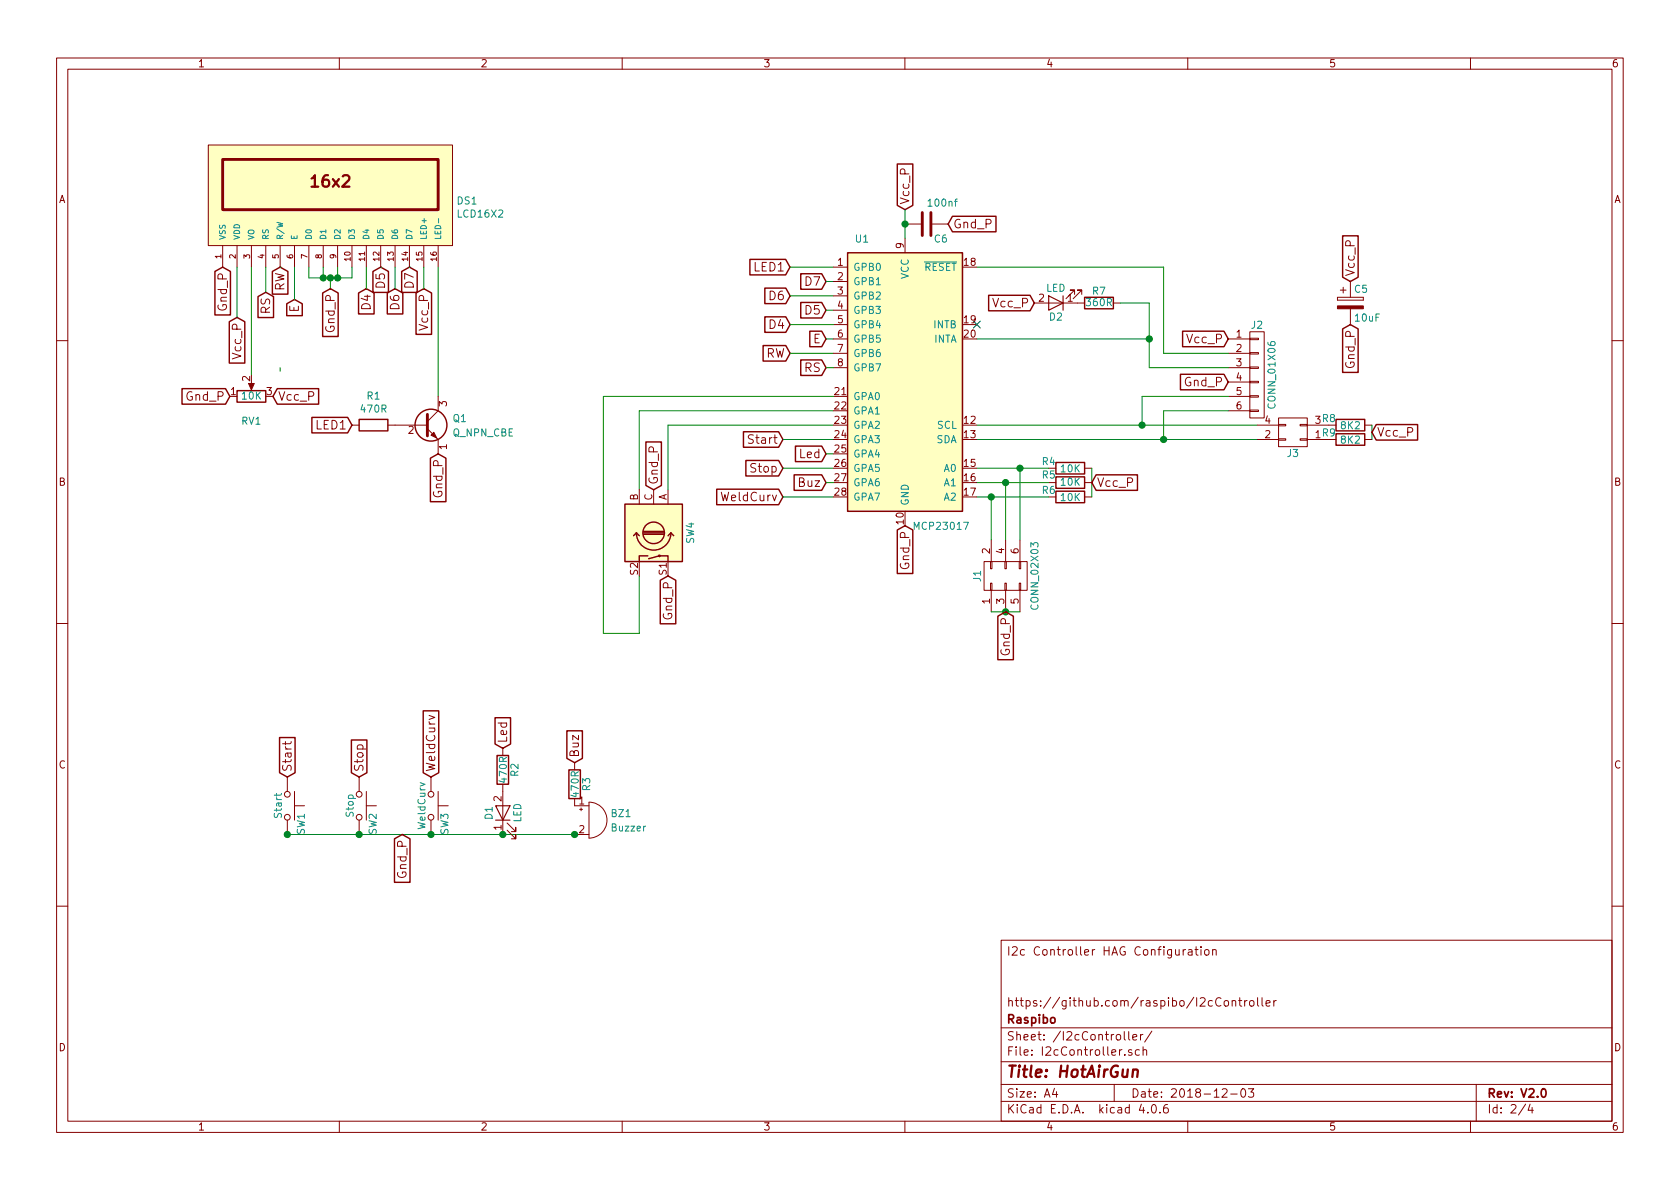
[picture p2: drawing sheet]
<svg xmlns="http://www.w3.org/2000/svg" width="297mm" height="210mm" viewBox="0 0 297 210" stroke-linecap="round" stroke-linejoin="round" font-family="sans-serif">
<g fill="none" stroke="#840000" stroke-width=".18">
<path d="M10 10.3h277v189.9h-277zM12 12.2h273v186.1h-273zM60 10.3v1.9M110 10.3v1.9M160 10.3v1.9M210 10.3v1.9M260 10.3v1.9M36.8 25.6h43.2v17.8h-43.2zM160 39.6h2.8M164.8 39.6h2.8M39.4 43.4v3.8M41.9 43.4v3.8"/>
<path d="M44.4 43.4v3.8M47 43.4v3.8M49.5 43.4v3.8M52.1 43.4v3.8M54.6 43.4v3.8M57.1 43.4v3.8M59.7 43.4v3.8M62.2 43.4v3.8M64.8 43.4v3.8M67.3 43.4v3.8M69.8 43.4v3.8M72.4 43.4v3.8"/>
<path d="M74.9 43.4v3.8M77.5 43.4v3.8M147.3 47.2h2.6M147.3 49.8h2.6M147.3 52.3h2.6M147.3 54.9h2.6M147.3 57.4h2.6M147.3 59.9h2.6M160 42.2v2.5M182.9 53.6h8.9M190 52.1v-.8h-.8h.8l-1.5 1.5M191.3 52.1v-.8h-.8h.8l-1.6 1.5"/>
<path d="M196.8 53.6h1.3M217.2 59.9h3.8M221 59.8h1.5v.3h-1.5zM221 58.7h2.5v15.2h-2.5zM236.5 52.6v.5zM236.5 53.1h4.5zM236.5 52.6h4.5zM237 51.3h1M237.5 50.8v1M238.8 49.8v2.8M238.8 54.6v2.8M241 52.6v.5z"/>
<path d="M10 60.2h2M44.4 67.6v1M62.2 75.2h1.3M68.6 75.2h7M75.6 75.8l1.9 1.9v2.6M77.5 70.1v2.5l-1.9 1.9M147.3 62.5h2.6M147.3 65h2.6M217.2 62.5h3.8M217.2 65h3.8M217.2 67.6h3.8M217.2 70.1h3.8"/>
<path d="M217.2 72.6h3.8M221 72.5h1.5v.3h-1.5zM221 70h1.5v.2h-1.5zM221 67.4h1.5v.3h-1.5zM221 64.9h1.5v.2h-1.5zM221 62.4h1.5v.2h-1.5zM222.2 75.2h3.9M222.2 77.7h3.9M226.1 73.9h5v5.1h-5zM226.1 75.1h1.2v.2h-1.2zM226.1 77.6h1.2v.2h-1.2zM229.9 75.1h1.2v.2h-1.2z"/>
<path d="M229.9 77.6h1.2v.2h-1.2zM231.1 75.2h3.8M231.1 77.7h3.8M241.3 75.2h1.3M241.3 77.7h1.3M285 60.2h2M113 86.6v2.5M115.6 86.6v2.5M118.1 86.6v2.5M174 99.3h7.6v5.1h-7.6zM175.1 99.3h.3v1.3h-.3zM175.3 95.5v3.8"/>
<path d="M177.7 99.3h.2v1.3h-.2zM177.8 95.5v3.8M180.2 99.3h.3v1.3h-.3zM180.3 95.5v3.8M185.4 85.3h1.3M191.8 87.9h1.2M191.8 85.3h1.2M191.8 82.8h1.2M10 110.3h2M175.1 103.1h.3v1.3h-.3zM175.3 104.4v3.8M177.7 103.1h.2v1.3h-.2z"/>
<path d="M177.8 104.4v3.8M180.2 103.1h.3v1.3h-.3zM180.3 104.4v3.8M285 110.3h2M50.5 131.1v.6M50.8 137.4v2.5M51.5 131.1l-.2 .4h-1.3M52.1 139.9v5.1M63.5 137.4v2.5M64.8 139.9v5.1M76.2 137.4v2.5M77.5 139.9v5.1"/>
<path d="M88.9 132.3v1.3M88.9 138.7v8.9M101.6 134.9v1.2M50.8 145v2.6M52.1 142.5h1.7M63.5 145v2.6M64.8 142.5h1.7M76.2 145v2.6M77.5 142.5h1.7M89.7 146.8l1.5 1.5v-.7v.7h-.8M89.7 145.5l1.5 1.6v-.8v.8h-.8M101.6 141.2v1.3h2.5"/>
<path d="M101.6 147.6h2.5M102.5 143.1h.5M102.7 142.9v.5M104.1 141.9a3.2 3.2 0 0 1 3.2 3.1 3.2 3.2 0 0 1-3.2 3.2zM10 160.2h2M177 166.3h108v32h-108zM209.2 167.9v1M209.6 167.9l-.4 .3M210.1 168h.6l.1 .9M210.8 168.3h-.5l-.2 .2 .2 .4 .5-.1M211.3 167.9h.5M211.5 167.4v1.3l.3 .2"/>
<path d="M212.3 167.4v.2M212.3 167.9v1M213.1 168l.2-.1 .4 .1 .1 .6-.2 .2-.3 .1-.2-.1zM214.4 168l.2-.1 .4 .1v.9M214.4 167.9v1M215.9 176.6a.7 .7 0 0 0-.9 .2 .7 .7 0 0 0 .1 .9 .55 .55 0 0 0 .8 .1M216.5 177.1l.2-.2 .4 .2 .1 .5-.1 .2-.4 .1-.2-.1zM217.9 177.1l.2-.2 .3 .1 .1 .9M217.9 176.9v1M219 176.9h.6M219.2 176.4v1.3l.4 .2M220.1 176.9v1"/>
<path d="M220.5 176.9l-.4 .3M221 177.1l.2-.2 .4 .2 .1 .5-.1 .2-.4 .1-.2-.1zM222.4 176.4v1.3l.2 .2M223.1 176.4v1.3l.2 .2M223.9 177.4l.7-.1-.1-.3-.4-.1-.2 .2v.7h.6M225.2 176.9v1M225.7 176.9l-.5 .3M285 160.2h2M60 198.3v1.9M110 198.3v1.9M160 198.3v1.9M177 194.8h108"/>
<path d="M177 191.8h108M177 187.8h108M177 181.8h108M186.4 192.5l-.3 1h.9M186.8 193v1M197 191.8v3M198.8 182.4v1.3l.2 .2M198.9 186.5v.1M199.6 182.4v1.3l.2 .2M200.1 185.7a.37 .37 0 0 0-.6 .1l.1 .2 .5 .2 .1 .1-.3 .3-.4-.1M200.3 183.4l.7-.1-.1-.3-.4-.1-.2 .2 .1 .7h.5M201.4 185.7l-.4-.1-.3 .3 .1 .6 .2 .1 .4-.1"/>
<path d="M201.7 182.9v1M201.8 195.2l-.4 1.1h1M202.1 182.9l-.4 .3M202.1 185.7l.2-.1 .4 .1v.9M202.1 185.1v1.5M202.9 196.7v.1M203.7 182.3l-1.3 2M203.8 195.4l.1-.1a.81 .81 0 0 1 .6 .6 .81 .81 0 0 1-.3 .8l-.1 .1a.8 .8 0 0 1-.6-.6 .8 .8 0 0 1 .3-.8zM205.1 196.7v.1M206.4 195.3a.59 .59 0 0 0-.7 .7l.1 .7 .2 .1 .5-.1 .1-.5-.2-.2-.4-.1-.3 .3M210 198.3v1.9M216.1 192.7l.2-.2h.4l.3 .5-1 1h1"/>
<path d="M217.6 193.5h1.1M219.5 192.7l.2-.2a.81 .81 0 0 1 .6 .6 .81 .81 0 0 1-.3 .8l-.1 .1a.79 .79 0 0 1-.4-1.3zM220.7 192.5h1l-.5 .6 .4 .1v.7l-.2 .1-.7-.1M260 198.3v1.9M261 191.8v6.5M269.7 195.2l-1.2 2M270.5 195.2l-.3 1.1h.9M270.9 195.8v1"/>
<circle cx="50.8" cy="140.5" r=".51"/>
<circle cx="50.8" cy="144.5" r=".51"/>
<circle cx="63.5" cy="140.5" r=".51"/>
<circle cx="63.5" cy="144.5" r=".51"/>
<circle cx="76.2" cy="140.5" r=".51"/>
<circle cx="76.2" cy="144.5" r=".51"/>
</g>
<path d="M272.7 192.6l.1-.1a.81 .81 0 0 1 .6 .6 .81 .81 0 0 1-.2 .8l-.2 .1a.8 .8 0 0 1-.6-.6 .8 .8 0 0 1 .3-.8z" fill="none" stroke="#840000" stroke-width=".3"/>
<path d="M200.3 189.3a.52 .52 0 0 1 .9 .1l-.1 1" fill="none" stroke="#840000" stroke-width=".41"/>
<g fill="#ffffc2" stroke="#ffffc2" stroke-width=".18">
<path d="M149.9 44.7h20.3v45.7h-20.3z"/>
<path d="M36.8 25.6h43.2v17.8h-43.2z"/>
<path d="M110.5 89.1h10.1v10.2h-10.1z"/>
</g>
<g fill="none" stroke="#840000" stroke-width=".25">
<path d="M158.6 29h2.8v7.3l-1.4 .8-1.4-.8zM168.4 38.2h7.7v2.8h-7.7l-.8-1.4zM38 48l1.4-.8 1.3 .8v7.7h-2.7zM40.5 56.9l1.4-.8 1.4 .8v7.3h-2.8zM45.6 52.4l1.4-.7 1.4 .7v3.8h-2.8zM48.2 48l1.3-.8 1.4 .8v4h-2.7zM50.7 53.7l1.4-.7 1.3 .7v2.1h-2.7zM57 51.8l1.4-.8 1.4 .8v7.7h-2.8zM63.4 51.8l1.4-.8 1.3 .8v3.7h-2.7zM65.9 48l1.4-.8 1.4 .8v3.7h-2.8zM68.5 51.8l1.3-.8 1.4 .8v3.7h-2.7zM71 48l1.4-.8 1.4 .8v3.7h-2.8z"/>
<path d="M73.6 51.8l1.3-.8 1.4 .8v7.3h-2.7zM132.6 45.9h6.3l.8 1.3-.8 1.4h-6.3zM135.2 50.9h3.7l.8 1.4-.8 1.4h-3.7zM135.2 56h3.7l.8 1.4-.8 1.4h-3.7zM141.6 48.4h3.7l.7 1.4-.7 1.3h-3.7zM141.6 53.5h3.7l.7 1.4-.7 1.3h-3.7zM143.2 58.6h2.1l.7 1.3-.7 1.4h-2.1zM149.9 44.7h20.3v45.7h-20.3zM174.8 52.2h7.3l.8 1.4-.8 1.4h-7.3zM191.8 52.6h5v2h-5zM209.1 58.6h7.3l.8 1.3-.8 1.4h-7.3zM237.4 41.7h2.7v7.3l-1.3 .8-1.4-.8z"/>
<path d="M237.4 58.2l1.4-.8 1.3 .8v7.7h-2.7zM32.2 68.7h7.7l.7 1.4-.7 1.4h-7.7zM41.9 69.1h5.1v2h-5.1zM49 68.7h7.3v2.8h-7.3l-.7-1.4zM55.1 73.8h6.4l.7 1.4-.7 1.3h-6.4zM63.5 74.2h5.1v2h-5.1zM114.2 78.2h2.7v7.6l-1.3 .8-1.4-.8zM131.4 76.3h6.3l.7 1.4-.7 1.4h-6.3zM134.9 61.1h4l.8 1.4-.8 1.3h-4zM140.6 78.9h4.7l.7 1.4-.7 1.3h-4.7zM141.6 63.6h3.7l.7 1.4-.7 1.4h-3.7zM208.7 66.2h7.7l.8 1.4-.8 1.3h-7.7z"/>
<path d="M236.2 74.2h5.1v2h-5.1zM236.2 76.7h5.1v2h-5.1zM243.3 75.1h7.3v2.7h-7.3l-.7-1.4zM76.1 81l1.4-.7 1.3 .7v7.7h-2.7zM110.5 89.1h10.1v10.2h-10.1zM112.5 94.2a3 3 0 0 0 3.1 3.1 3 3 0 0 0 3-3.1M112.5 94.2l-.5 .5M112.5 94.2l.5 .5M113.8 94h3.5M113.8 94.2h3.5M113.8 94.5h3.5M114.6 98.3h-1.6v1"/>
<path d="M114.7 98.8l1.9-.5h1.5v1M118.6 94.2l-.5 .5M118.6 94.2l.5 .5M126.7 86.5h11l.7 1.4-.7 1.3h-11zM131.9 81.4h5.8l.7 1.4-.7 1.4h-5.8zM140.4 84h4.9l.7 1.3-.7 1.4h-4.9zM158.6 93.7l1.4-.7 1.4 .7v7.7h-2.8zM186.7 86.9h5.1v2h-5.1zM186.7 84.3h5.1v2.1h-5.1zM186.7 81.8h5.1v2h-5.1zM193.8 84h7.3v2.7h-7.3l-.8-1.4zM116.7 102.6l1.4-.8 1.4 .8v7.7h-2.8z"/>
<path d="M176.4 109l1.4-.8 1.4 .8v7.7h-2.8zM49.4 130.4h2.8v6.2l-1.4 .8-1.4-.8zM62.1 130.9h2.8v5.7l-1.4 .8-1.4-.8zM74.8 125.7h2.8v10.9l-1.4 .8-1.4-.8zM87.5 126.9h2.8v4.7l-1.4 .7-1.4-.7zM87.9 133.6h2v5.1h-2zM100.2 129.2h2.8v4.9l-1.4 .8-1.4-.8zM100.6 136.1h2v5.1h-2zM69.7 148.3l1.4-.7 1.4 .7v7.7h-2.8z"/>
<circle cx="76.2" cy="75.2" r="2.82"/>
<circle cx="115.6" cy="94.2" r="1.9"/>
<circle cx="116.6" cy="98.3" r=".13"/>
</g>
<path d="M77.5 38.7v.7M163.4 46.3h5.8" fill="none" stroke="#008484" stroke-width=".18"/>
<path d="M172.1 56.8l1.2 1.2M173.3 56.8l-1.2 1.2" fill="none" stroke="#000084" stroke-width=".18"/>
<path d="M39.4 28.2h38.1v8.9h-38.1zM163.1 37.6v4.1M164.6 37.6v4.1M75.6 73.3v3.8" fill="none" stroke="#840000" stroke-width=".51"/>
<path d="M185.4 52.3l2.6 1.3-2.6 1.3zM188 52.3v2.6M87.6 142.5h2.6l-1.3 2.5zM87.6 145h2.6" fill="none" stroke="#840000" stroke-width=".2"/>
<g fill="none" stroke="#008400" stroke-width=".18">
<path d="M160 37.1v5.1M41.9 47.2v8.9M44.4 47.2v19.1M47 47.2v4.5M49.5 47.2h.1M52.1 47.2v5.8M54.6 47.2v1.9h7.6v-1.9M57.1 47.2v1.9M58.4 49.1v1.9M59.7 47.2v1.9M64.8 47.2v3.8M67.3 47.2h.1"/>
<path d="M69.8 47.2v3.8M72.4 47.2h.1M74.9 47.2v3.8M77.5 47.2v22.9M139.7 47.2h7.6M139.7 52.3h7.6M139.7 57.4h7.6M146 49.8h1.3M146 59.9h1.3M146 54.9h1.3M172.7 47.2h33v15.3h11.5M172.7 59.9h30.5"/>
<path d="M198.1 53.6h5.1v11.4h14M49.5 65v.7M138.4 77.7h8.9M139.7 62.5h7.6M146 65h1.3M147.3 70.1h-40.6v41.9h6.3v-10.2M147.3 72.6h-34.3v14M147.3 75.2h-29.2v11.4M172.7 75.2h49.5M172.7 77.7h49.5M217.2 70.1h-15.3v5.1M217.2 72.6h-11.5v5.1"/>
<path d="M242.6 75.2v2.5M138.4 82.8h8.9M138.4 87.9h8.9M146 80.3h1.3M146 85.3h1.3M172.7 82.8h12.7M172.7 85.3h12.7M172.7 87.9h12.7M175.3 87.9v7.6M177.8 85.3v10.2M180.3 82.8v12.7M193 82.8v5.1"/>
<path d="M175.3 108.2h5M50.8 147.6h50.8"/>
</g>
<g fill="#008400" stroke="#008400" stroke-width=".25">
<circle cx="57.2" cy="49.1" r=".51"/>
<circle cx="58.4" cy="49.1" r=".51"/>
<circle cx="59.7" cy="49.1" r=".51"/>
<circle cx="76.2" cy="147.6" r=".51"/>
<circle cx="63.5" cy="147.6" r=".51"/>
<circle cx="50.8" cy="147.6" r=".51"/>
<circle cx="101.6" cy="147.6" r=".51"/>
<circle cx="203.2" cy="59.9" r=".51"/>
<circle cx="177.8" cy="85.3" r=".51"/>
<circle cx="177.8" cy="108.2" r=".51"/>
<circle cx="201.9" cy="75.2" r=".51"/>
<circle cx="205.7" cy="77.7" r=".51"/>
<circle cx="88.9" cy="147.6" r=".51"/>
<circle cx="175.3" cy="87.9" r=".51"/>
<circle cx="180.3" cy="82.8" r=".51"/>
<circle cx="160" cy="39.6" r=".51"/>
</g>
<g fill="#840000" stroke="#840000" stroke-width=".18">
<path d="M43.9 67.8h1.1l-.6 1.2z"/>
<path d="M76.2 77l.5-.6 .5 1.1z"/>
<path d="M236.5 54.1h4.5v.5h-4.5z"/>
</g>
<g font-size="2.8" fill="#840000">
<text x="55.3" y="33.1">16x2</text>
<text x="178" y="190.5">Title: HotAirGun</text>
</g>
<g font-size="2.1" fill="#840000">
<text x="160.8" y="36.2" transform="rotate(-90 160.8 36.2)">Vcc_P</text>
<text x="168.6" y="40.4">Gnd_P</text>
<text x="50.3" y="51.7" transform="rotate(-90 50.3 51.7)">RW</text>
<text x="68.1" y="50.9" transform="rotate(-90 68.1 50.9)">D5</text>
<text x="73.2" y="50.9" transform="rotate(-90 73.2 50.9)">D7</text>
<text x="133.3" y="48">LED1</text>
<text x="136.1" y="53.1">D6</text>
<text x="142.4" y="50.5">D7</text>
<text x="239.5" y="48.9" transform="rotate(-90 239.5 48.9)">Vcc_P</text>
<text x="40.1" y="55" transform="rotate(-90 40.1 55)">Gnd_P</text>
<text x="47.8" y="55.5" transform="rotate(-90 47.8 55.5)">RS</text>
<text x="52.8" y="55.3" transform="rotate(-90 52.8 55.3)">E</text>
<text x="59.2" y="58.8" transform="rotate(-90 59.2 58.8)">Gnd_P</text>
<text x="65.5" y="54.7" transform="rotate(-90 65.5 54.7)">D4</text>
<text x="70.6" y="54.7" transform="rotate(-90 70.6 54.7)">D6</text>
<text x="75.7" y="58.3" transform="rotate(-90 75.7 58.3)">Vcc_P</text>
<text x="136.1" y="58.2">D4</text>
<text x="142.4" y="55.6">D5</text>
<text x="175.6" y="54.4">Vcc_P</text>
<text x="42.7" y="63.4" transform="rotate(-90 42.7 63.4)">Vcc_P</text>
<text x="135.3" y="63.2">RW</text>
<text x="142.2" y="65.8">RS</text>
<text x="143.7" y="60.7">E</text>
<text x="209.9" y="60.7">Vcc_P</text>
<text x="239.5" y="65.1" transform="rotate(-90 239.5 65.1)">Gnd_P</text>
<text x="32.9" y="70.9">Gnd_P</text>
<text x="49.2" y="70.9">Vcc_P</text>
<text x="209.4" y="68.3">Gnd_P</text>
<text x="55.9" y="75.9">LED1</text>
<text x="243.5" y="77.2">Vcc_P</text>
<text x="132.7" y="78.5">Start</text>
<text x="132.8" y="83.6">Stop</text>
<text x="141.4" y="81">Led</text>
<text x="78.2" y="88" transform="rotate(-90 78.2 88)">Gnd_P</text>
<text x="116.3" y="85.7" transform="rotate(-90 116.3 85.7)">Gnd_P</text>
<text x="127.6" y="88.6">WeldCurv</text>
<text x="141.2" y="86.1">Buz</text>
<text x="194" y="86.1">Vcc_P</text>
<text x="160.8" y="100.7" transform="rotate(-90 160.8 100.7)">Gnd_P</text>
<text x="118.9" y="109.6" transform="rotate(-90 118.9 109.6)">Gnd_P</text>
<text x="178.6" y="115.9" transform="rotate(-90 178.6 115.9)">Gnd_P</text>
<text x="89.7" y="131.4" transform="rotate(-90 89.7 131.4)">Led</text>
<text x="51.6" y="136.5" transform="rotate(-90 51.6 136.5)">Start</text>
<text x="64.3" y="136.5" transform="rotate(-90 64.3 136.5)">Stop</text>
<text x="77" y="136.5" transform="rotate(-90 77 136.5)">WeldCurv</text>
<text x="102.4" y="134" transform="rotate(-90 102.4 134)">Buz</text>
<text x="71.9" y="155.3" transform="rotate(-90 71.9 155.3)">Gnd_P</text>
<text x="178" y="169">I2c Controller HAG Configuration</text>
<text x="178" y="178">https://github.com/raspibo/I2cController</text>
<text x="178" y="184">Sheet: /I2cController/</text>
<text x="178" y="181">Raspibo</text>
<text x="178" y="186.7">File: I2cController.sch</text>
<text x="178" y="196.9">KiCad E.D.A. kicad 4.0.6</text>
<text x="178" y="194.1">Size: A4</text>
<text x="200" y="194.1">Date: 2018-12-03</text>
<text x="263" y="194.1">Rev: V2.0</text>
<text x="263" y="196.9">Id: 2/4</text>
</g>
<g font-size="1.8" fill="#840000">
<text x="35" y="11.9">1</text>
<text x="85" y="11.9">2</text>
<text x="135" y="11.9">3</text>
<text x="185" y="11.9">4</text>
<text x="235" y="11.9">5</text>
<text x="285" y="11.9">6</text>
<text x="10.4" y="35.9">A</text>
<text x="285.4" y="35.9">A</text>
<text x="148.1" y="47">1</text>
<text x="159.8" y="43.9" transform="rotate(-90 159.8 43.9)">9</text>
<text x="170.5" y="47">18</text>
<text x="148.1" y="49.5">2</text>
<text x="148.1" y="52.1">3</text>
<text x="183.7" y="53.3">2</text>
<text x="188.7" y="53.3">1</text>
<text x="148.1" y="54.6">4</text>
<text x="148.1" y="57.1">5</text>
<text x="148.1" y="59.7">6</text>
<text x="170.5" y="59.7">20</text>
<text x="170.5" y="57.1">19</text>
<text x="218.6" y="59.7">1</text>
<text x="148.1" y="62.2">7</text>
<text x="148.1" y="64.8">8</text>
<text x="218.6" y="62.2">2</text>
<text x="218.6" y="64.8">3</text>
<text x="40.8" y="69.8">1</text>
<text x="44.2" y="67.4" transform="rotate(-90 44.2 67.4)">2</text>
<text x="47.1" y="69.8">3</text>
<text x="79" y="71.9" transform="rotate(-90 79 71.9)">3</text>
<text x="147.6" y="69.8">21</text>
<text x="218.6" y="67.3">4</text>
<text x="218.6" y="69.8">5</text>
<text x="72.2" y="76.7">2</text>
<text x="147.6" y="72.4">22</text>
<text x="147.6" y="74.9">23</text>
<text x="147.6" y="77.5">24</text>
<text x="170.5" y="74.9">12</text>
<text x="170.5" y="77.5">13</text>
<text x="218.6" y="72.4">6</text>
<text x="223.7" y="77.5">2</text>
<text x="223.7" y="74.9">4</text>
<text x="79" y="79.5" transform="rotate(-90 79 79.5)">1</text>
<text x="147.6" y="80">25</text>
<text x="147.6" y="82.5">26</text>
<text x="170.5" y="82.5">15</text>
<text x="10.4" y="85.9">B</text>
<text x="112.8" y="88.5" transform="rotate(-90 112.8 88.5)">B</text>
<text x="115.3" y="88.5" transform="rotate(-90 115.3 88.5)">C</text>
<text x="117.9" y="88.5" transform="rotate(-90 117.9 88.5)">A</text>
<text x="147.6" y="85.1">27</text>
<text x="147.6" y="87.6">28</text>
<text x="170.5" y="85.1">16</text>
<text x="170.5" y="87.6">17</text>
<text x="285.4" y="85.9">B</text>
<text x="159.8" y="92.7" transform="rotate(-90 159.8 92.7)">10</text>
<text x="112.8" y="101.6" transform="rotate(-90 112.8 101.6)">S2</text>
<text x="117.9" y="101.6" transform="rotate(-90 117.9 101.6)">S1</text>
<text x="175" y="97.9" transform="rotate(-90 175 97.9)">2</text>
<text x="177.5" y="97.9" transform="rotate(-90 177.5 97.9)">4</text>
<text x="180.1" y="97.9" transform="rotate(-90 180.1 97.9)">6</text>
<text x="175" y="106.8" transform="rotate(-90 175 106.8)">1</text>
<text x="177.5" y="106.8" transform="rotate(-90 177.5 106.8)">3</text>
<text x="180.1" y="106.8" transform="rotate(-90 180.1 106.8)">5</text>
<text x="10.4" y="135.9">C</text>
<text x="285.4" y="135.9">C</text>
<text x="88.6" y="141.7" transform="rotate(-90 88.6 141.7)">2</text>
<text x="102.4" y="142.2">1</text>
<text x="88.6" y="146.8" transform="rotate(-90 88.6 146.8)">1</text>
<text x="102.4" y="147.3">2</text>
<text x="10.4" y="185.9">D</text>
<text x="285.4" y="185.9">D</text>
<text x="35" y="199.9">1</text>
<text x="85" y="199.9">2</text>
<text x="135" y="199.9">3</text>
<text x="185" y="199.9">4</text>
<text x="235" y="199.9">5</text>
<text x="285" y="199.9">6</text>
</g>
<g font-size="1.8" fill="#008484">
<text x="80.9" y="36.1">DS1</text>
<text x="81.1" y="38.4">LCD16X2</text>
<text x="164.3" y="36.5">100nf</text>
<text x="150.9" y="47.9">GPB0</text>
<text x="151.3" y="42.9">U1</text>
<text x="163.3" y="47.9">RESET</text>
<text x="165.2" y="42.9">C6</text>
<text x="150.9" y="50.4">GPB1</text>
<text x="150.9" y="53">GPB2</text>
<text x="160.7" y="49.4" transform="rotate(-90 160.7 49.4)">VCC</text>
<text x="184.9" y="51.6">LED</text>
<text x="193.2" y="52.1">R7</text>
<text x="239.5" y="51.8">C5</text>
<text x="150.9" y="55.5">GPB3</text>
<text x="150.9" y="58">GPB4</text>
<text x="165" y="58">INTB</text>
<text x="185.6" y="56.7">D2</text>
<text x="192.2" y="54.1">360R</text>
<text x="221.3" y="58.1">J2</text>
<text x="239.7" y="56.8">10uF</text>
<text x="150.9" y="60.6">GPB5</text>
<text x="150.9" y="63.1">GPB6</text>
<text x="150.9" y="65.7">GPB7</text>
<text x="165" y="60.6">INTA</text>
<text x="42.8" y="70.6">10K</text>
<text x="64.9" y="70.6">R1</text>
<text x="150.9" y="70.7">GPA0</text>
<text x="225.5" y="71.9" transform="rotate(-90 225.5 71.9)">CONN_01X06</text>
<text x="42.7" y="75.1">RV1</text>
<text x="63.9" y="72.9">470R</text>
<text x="80" y="77.2">Q_NPN_CBE</text>
<text x="80.1" y="74.6">Q1</text>
<text x="150.9" y="73.3">GPA1</text>
<text x="150.9" y="75.8">GPA2</text>
<text x="165.6" y="75.8">SCL</text>
<text x="232.6" y="77.5">1R9</text>
<text x="232.6" y="74.9">3R8</text>
<text x="237.1" y="75.9">8K2</text>
<text x="150.9" y="78.4">GPA3</text>
<text x="150.9" y="80.9">GPA4</text>
<text x="150.9" y="83.4">GPA5</text>
<text x="165.4" y="78.4">SDA</text>
<text x="166.9" y="83.4">A0</text>
<text x="184.3" y="82.2">R4</text>
<text x="187.6" y="83.5">10K</text>
<text x="227.6" y="80.8">J3</text>
<text x="237.1" y="78.4">8K2</text>
<text x="150.9" y="86">GPA6</text>
<text x="150.9" y="88.5">GPA7</text>
<text x="160.7" y="89.4" transform="rotate(-90 160.7 89.4)">GND</text>
<text x="166.9" y="86">A1</text>
<text x="166.9" y="88.5">A2</text>
<text x="184.3" y="87.3">R6</text>
<text x="184.3" y="84.6">R5</text>
<text x="187.6" y="88.6">10K</text>
<text x="187.6" y="85.9">10K</text>
<text x="162" y="93.7">MCP23017</text>
<text x="122.7" y="96.1" transform="rotate(-90 122.7 96.1)">SW4</text>
<text x="173.4" y="102.8" transform="rotate(-90 173.4 102.8)">J1</text>
<text x="183.6" y="107.5" transform="rotate(-90 183.6 107.5)">CONN_02X03</text>
<text x="91.6" y="137.3" transform="rotate(-90 91.6 137.3)">R2</text>
<text x="89.6" y="138.2" transform="rotate(-90 89.6 138.2)">470R</text>
<text x="102.3" y="140.8" transform="rotate(-90 102.3 140.8)">470R</text>
<text x="104.3" y="139.8" transform="rotate(-90 104.3 139.8)">R3</text>
<text x="49.8" y="144.5" transform="rotate(-90 49.8 144.5)">Start</text>
<text x="53.9" y="147.6" transform="rotate(-90 53.9 147.6)">SW1</text>
<text x="62.5" y="144.4" transform="rotate(-90 62.5 144.4)">Stop</text>
<text x="66.6" y="147.6" transform="rotate(-90 66.6 147.6)">SW2</text>
<text x="75.2" y="146.6" transform="rotate(-90 75.2 146.6)">WeldCurv</text>
<text x="79.3" y="147.6" transform="rotate(-90 79.3 147.6)">SW3</text>
<text x="87.1" y="144.9" transform="rotate(-90 87.1 144.9)">D1</text>
<text x="92.2" y="145.5" transform="rotate(-90 92.2 145.5)">LED</text>
<text x="108.1" y="144.5">BZ1</text>
<text x="108.2" y="147">Buzzer</text>
</g>
<g font-size="1.4" fill="#840000">
<text x="39.1" y="45.7" transform="rotate(-90 39.1 45.7)">1</text>
<text x="41.7" y="45.7" transform="rotate(-90 41.7 45.7)">2</text>
<text x="44.2" y="45.7" transform="rotate(-90 44.2 45.7)">3</text>
<text x="46.7" y="45.7" transform="rotate(-90 46.7 45.7)">4</text>
<text x="49.3" y="45.7" transform="rotate(-90 49.3 45.7)">5</text>
<text x="51.8" y="45.7" transform="rotate(-90 51.8 45.7)">6</text>
<text x="54.4" y="45.7" transform="rotate(-90 54.4 45.7)">7</text>
<text x="56.9" y="45.7" transform="rotate(-90 56.9 45.7)">8</text>
<text x="59.4" y="45.7" transform="rotate(-90 59.4 45.7)">9</text>
<text x="62" y="46.1" transform="rotate(-90 62 46.1)">10</text>
<text x="64.5" y="46.1" transform="rotate(-90 64.5 46.1)">11</text>
<text x="67.1" y="46.1" transform="rotate(-90 67.1 46.1)">12</text>
<text x="69.6" y="46.1" transform="rotate(-90 69.6 46.1)">13</text>
<text x="72.1" y="46.1" transform="rotate(-90 72.1 46.1)">14</text>
<text x="74.7" y="46.1" transform="rotate(-90 74.7 46.1)">15</text>
<text x="77.2" y="46.1" transform="rotate(-90 77.2 46.1)">16</text>
</g>
<g font-size="1.4" fill="#008484">
<text x="39.9" y="42.4" transform="rotate(-90 39.9 42.4)">VSS</text>
<text x="42.4" y="42.4" transform="rotate(-90 42.4 42.4)">VDD</text>
<text x="45" y="42.4" transform="rotate(-90 45 42.4)">VO</text>
<text x="47.5" y="42.4" transform="rotate(-90 47.5 42.4)">RS</text>
<text x="50" y="42.4" transform="rotate(-90 50 42.4)">R/W</text>
<text x="52.6" y="42.4" transform="rotate(-90 52.6 42.4)">E</text>
<text x="55.1" y="42.4" transform="rotate(-90 55.1 42.4)">D0</text>
<text x="57.7" y="42.4" transform="rotate(-90 57.7 42.4)">D1</text>
<text x="60.2" y="42.4" transform="rotate(-90 60.2 42.4)">D2</text>
<text x="62.7" y="42.4" transform="rotate(-90 62.7 42.4)">D3</text>
<text x="65.3" y="42.4" transform="rotate(-90 65.3 42.4)">D4</text>
<text x="67.8" y="42.4" transform="rotate(-90 67.8 42.4)">D5</text>
<text x="70.4" y="42.4" transform="rotate(-90 70.4 42.4)">D6</text>
<text x="72.9" y="42.4" transform="rotate(-90 72.9 42.4)">D7</text>
<text x="75.4" y="42.4" transform="rotate(-90 75.4 42.4)">LED+</text>
<text x="78" y="42.4" transform="rotate(-90 78 42.4)">LED-</text>
</g>
</svg>
